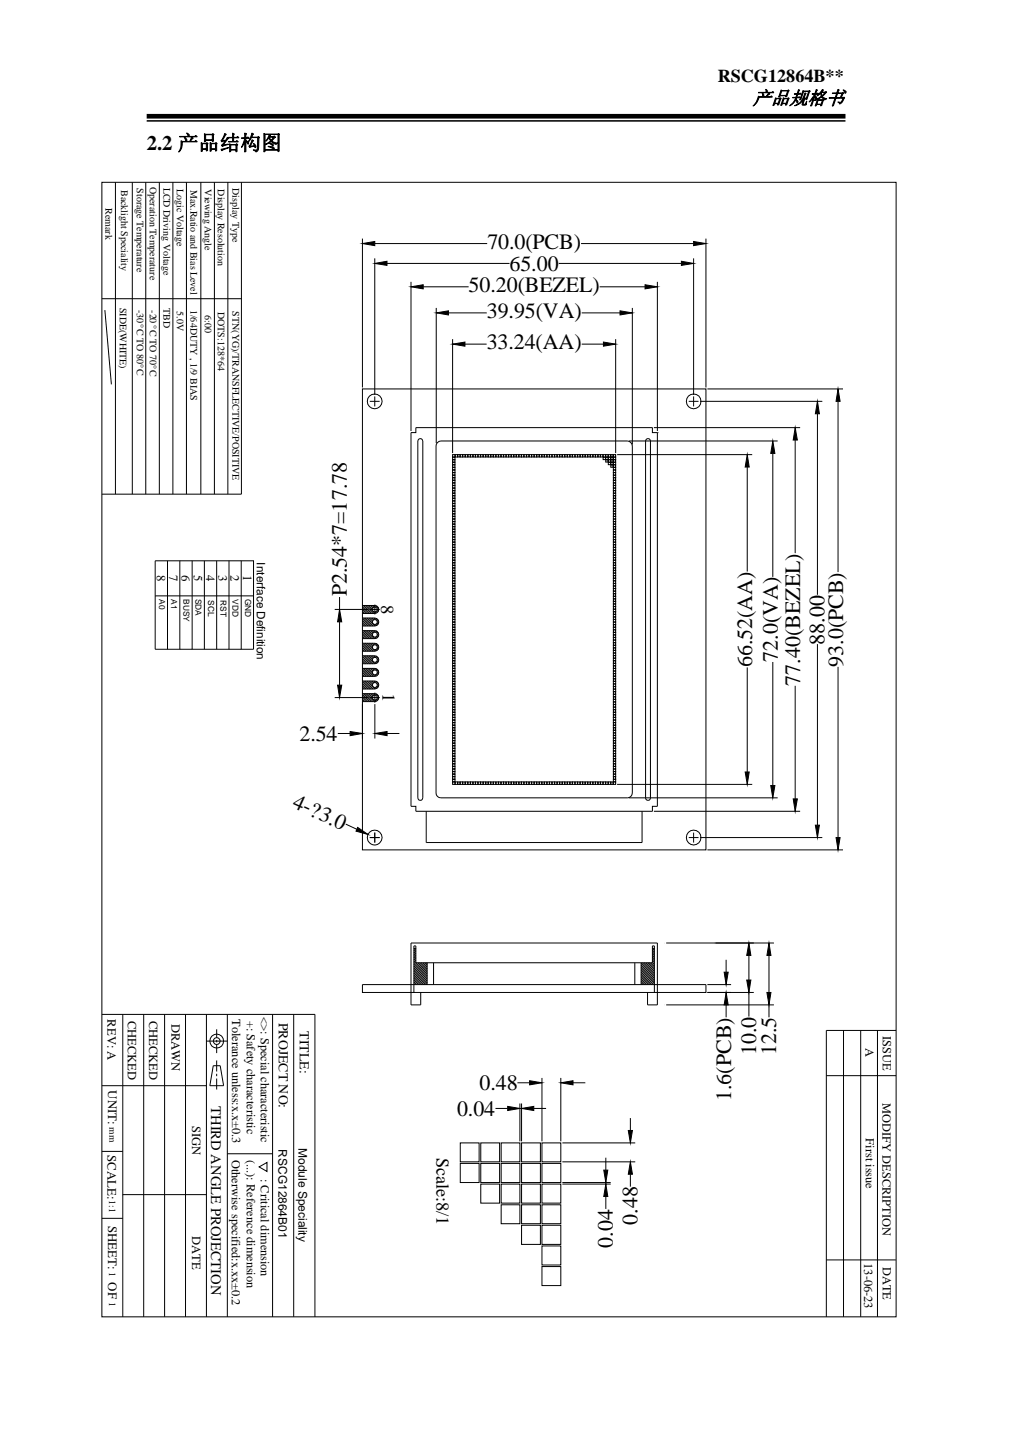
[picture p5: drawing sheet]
<svg xmlns="http://www.w3.org/2000/svg" width="210mm" height="297mm" viewBox="0 0 210 297" stroke-linecap="round" stroke-linejoin="round" font-family="sans-serif">
<path d="M30 23.3h142.9v1h-142.9zM30 24.6h142.9v.3h-142.9z" fill="#000"/>
<g fill="none" stroke="#000" stroke-width=".2">
<path d="M20.8 37.3h162.4v232.1h-162.4zM23.6 37.3v63.8M27.1 37.3v63.8M29.8 37.3v63.8M32.6 37.3v63.8M35.3 37.3v63.8M38.1 37.3v63.8M41.1 37.3v63.8M43.8 37.3v63.8M46.6 37.3v63.8M49.4 37.3v63.8h-28.6M74.1 49.8l2.5-.4v.8z"/>
<path d="M74.1 48.8v30.5M74.1 49.8h.1M76.6 52.9v27.9M76.6 49.8h23M76.6 53.9h.1M76.6 53.9l2.5-.5v.9zM79.1 53.9h25.1M84 57.7v30.5M84 58.7h.1M84 58.7l2.5-.4v.8zM86.5 58.7h9.3M114.2 53.9h25.1"/>
<path d="M118.8 49.8h23M122.6 58.7h9.3M131.9 58.3l2.5 .4-2.5 .4zM134.4 57.7v30.5M139.3 53.4l2.5 .5-2.5 .4zM141.8 49.4l2.5 .4-2.5 .4zM141.8 52.9v27.9M144.3 48.8v30.5M20.8 61.1h28.6M21.4 63.4l1.4 15.2M74.1 79.6h.1M74.1 79.6h70.2v94.3h-70.2z"/>
<path d="M89.2 63v27.6M89.2 64l2.5-.4v.8zM91.7 64h7.8M92.5 70.4l2.6-.4v.8zM92.5 69.4v23.3M92.5 70.4h.1M95.1 70.4h4.4M118.9 70.4h4.5M118.9 64h7.9M123.4 70l2.5 .4-2.5 .4zM125.9 69.4v23.3M126.8 63.6l2.5 .4-2.5 .4z"/>
<path d="M129.3 63v27.9M129.3 64h.1M144.3 79.6h.1M144.6 79.6h27.8M171.3 79.6l.5 2.5h-.9zM75.6 82.1h2M76.6 81.1v2M76.6 81.1h.1M84 88.5h.1M84 88.5h1v-1h48.4v1h1M85.7 89.8a.51 .51 0 0 1 .7 .4v73a.51 .51 0 0 1-.5 .5 .51 .51 0 0 1-.5-.5v-73zM89.2 90.9h.1"/>
<path d="M89.5 90.5l.6-.3h38.2a1.09 1.09 0 0 1 1 1v71a1.01 1.01 0 0 1-1 1h-38.2a.98 .98 0 0 1-.9-1v-71zM92.5 93h.5v.5h-.5zM92.5 93.5h.5v.5h-.5zM92.5 94.1h.5v.4h-.5zM92.5 94.6h.5v.5h-.5zM92.5 95.1h.5v.5h-.5zM92.5 95.6h.5v.5h-.5zM92.5 96.2h.5v.5h-.5zM92.5 96.7h.5v.5h-.5zM92.5 97.2h.5v.5h-.5zM92.5 97.7h.5v.5h-.5zM92.5 98.3h.5v.5h-.5z"/>
<path d="M92.5 98.8h.5v.5h-.5zM92.5 99.3h.5v.5h-.5zM92.5 99.9h.5v.5h-.5zM92.5 93h.1M93.1 93h.5v.5h-.5zM93.6 93h.5v.5h-.5zM94.1 93h.5v.5h-.5zM94.6 93h.5v.5h-.5zM95.1 93h.5v.5h-.5zM95.7 93h.5v.5h-.5zM96.2 93h.5v.5h-.5zM96.7 93h.5v.5h-.5z"/>
<path d="M97.2 93h.5v.5h-.5zM97.7 93h.5v.5h-.5zM98.3 93h.5v.5h-.5zM98.8 93h.5v.5h-.5zM99.3 93h.5v.5h-.5zM99.8 93h.5v.5h-.5zM100.4 93h.4v.5h-.4zM100.9 93h.5v.5h-.5zM101.4 93h.5v.5h-.5zM101.9 93h.5v.5h-.5zM102.5 93h.4v.5h-.4zM103 93h.5v.5h-.5z"/>
<path d="M103.5 93h.5v.5h-.5zM104 93h.5v.5h-.5zM104.5 93h.5v.5h-.5zM105.1 93h.4v.5h-.4zM105.6 93h.5v.5h-.5zM106.1 93h.5v.5h-.5zM106.6 93h.5v.5h-.5zM107.1 93h.5v.5h-.5zM107.7 93h.4v.5h-.4zM108.2 93h.5v.5h-.5zM108.7 93h.5v.5h-.5zM109.2 93h.5v.5h-.5z"/>
<path d="M109.7 93h.5v.5h-.5zM110.3 93h.5v.5h-.5zM110.8 93h.5v.5h-.5zM111.3 93h.5v.5h-.5zM111.8 93h.5v.5h-.5zM112.4 93h.4v.5h-.4zM112.9 93h.5v.5h-.5zM113.4 93h.5v.5h-.5zM113.9 93h.5v.5h-.5zM114.4 93h.5v.5h-.5zM115 93h.5v.5h-.5zM115.5 93h.5v.5h-.5z"/>
<path d="M116 93h.5v.5h-.5zM116.5 93h.5v.5h-.5zM117.1 93h.4v.5h-.4zM117.6 93h.5v.5h-.5zM118.1 93h.5v.5h-.5zM118.6 93h.5v.5h-.5zM119.1 93h.5v.5h-.5zM119.7 93h.4v.5h-.4zM120.2 93h.5v.5h-.5zM120.7 93h.5v.5h-.5zM121.2 93h.5v.5h-.5zM121.8 93h.4v.5h-.4z"/>
<path d="M122.3 93h.4v.5h-.4zM122.8 93h.5v.5h-.5zM123.3 93h.5v.5h-.5zM123.3 93.5h.5v.5h-.5zM123.8 93h.5v.5h-.5zM123.8 94.1h.5v.4h-.5zM123.8 93.5h.5v.5h-.5zM124.4 93h.5v.5h-.5zM124.4 94.6h.5v.5h-.5zM124.4 94.1h.5v.4h-.5zM124.4 93.5h.5v.5h-.5zM124.9 93h.4v.5h-.4z"/>
<path d="M124.9 95.1h.4v.5h-.4zM124.9 94.6h.4v.5h-.4zM124.9 94.1h.4v.4h-.4zM124.9 93.5h.4v.5h-.4zM125.4 93h.5v.5h-.5zM125.4 93.5h.5v.5h-.5zM125.4 94.1h.5v.4h-.5zM125.4 94.6h.5v.5h-.5zM125.4 95.1h.5v.5h-.5zM125.4 95.6h.5v.5h-.5zM125.4 96.2h.5v.5h-.5zM125.4 96.7h.5v.5h-.5z"/>
<path d="M125.4 97.2h.5v.5h-.5zM125.4 97.7h.5v.5h-.5zM125.4 98.3h.5v.5h-.5zM125.4 98.8h.5v.5h-.5zM125.4 99.3h.5v.5h-.5zM125.4 99.9h.5v.5h-.5zM125.9 93h.1M126.2 93h27.6M128.6 90.2h30.4M129.3 91.2h.1M132.1 90a.5 .5 0 0 1 .5-.3 .5 .5 0 0 1 .4 .5v73a.5 .5 0 0 1-.5 .5 .5 .5 0 0 1-.5-.5zM133.7 87.5h29.9"/>
<path d="M134.4 88.5v76.5h-1v1h-48.4v-1h-1v-76.5M134.4 88.5h.1M140.8 82.1h2M141.8 81.1v2M143.1 82.1h25M152.8 95.5v21.4M152.8 93l.4 2.5h-.8zM158 92.8v25.2M158 90.2l.4 2.6h-.8zM162.6 90v23.2M162.6 87.5l.4 2.5h-.8zM167.1 82.1l.4 2.5h-.8z"/>
<path d="M167.1 84.6v37.1M171.3 82.1v34.9M31.7 114.7h20.1v18.1h-20.1zM34.2 114.7v18.1M36.8 114.7v18.1M39.3 114.7v18.1M41.8 114.7v18.1M44.3 114.7v18.1M46.8 114.7v18.1M49.3 114.7v18.1M92.5 100.4h.5v.5h-.5zM92.5 100.9h.5v.5h-.5z"/>
<path d="M92.5 101.4h.5v.5h-.5zM92.5 102h.5v.4h-.5zM92.5 102.5h.5v.5h-.5zM92.5 103h.5v.5h-.5zM92.5 103.5h.5v.5h-.5zM92.5 104.1h.5v.5h-.5zM92.5 104.6h.5v.5h-.5zM92.5 105.1h.5v.5h-.5zM92.5 105.7h.5v.5h-.5zM92.5 106.2h.5v.5h-.5zM92.5 106.7h.5v.5h-.5zM92.5 107.3h.5v.4h-.5z"/>
<path d="M92.5 107.8h.5v.4h-.5zM92.5 108.3h.5v.5h-.5zM92.5 108.8h.5v.5h-.5zM92.5 109.3h.5v.5h-.5zM92.5 109.9h.5v.5h-.5zM92.5 110.4h.5v.5h-.5zM92.5 110.9h.5v.5h-.5zM92.5 111.4h.5v.6h-.5zM92.5 112h.5v.5h-.5zM92.5 112.5h.5v.5h-.5zM92.5 113.1h.5v.4h-.5zM92.5 113.6h.5v.4h-.5z"/>
<path d="M92.5 114.1h.5v.5h-.5zM92.5 114.6h.5v.5h-.5zM92.5 115.1h.5v.5h-.5zM92.5 115.7h.5v.5h-.5zM92.5 116.2h.5v.5h-.5zM92.5 116.7h.5v.5h-.5zM92.5 117.2h.5v.6h-.5zM92.5 117.8h.5v.5h-.5zM92.5 118.3h.5v.5h-.5zM92.5 118.8h.5v.5h-.5zM92.5 119.4h.5v.4h-.5zM92.5 119.9h.5v.5h-.5z"/>
<path d="M125.4 100.4h.5v.5h-.5zM125.4 100.9h.5v.5h-.5zM125.4 101.4h.5v.5h-.5zM125.4 102h.5v.4h-.5zM125.4 102.5h.5v.5h-.5zM125.4 103h.5v.5h-.5zM125.4 103.5h.5v.5h-.5zM125.4 104.1h.5v.5h-.5zM125.4 104.6h.5v.5h-.5zM125.4 105.1h.5v.5h-.5zM125.4 105.7h.5v.5h-.5zM125.4 106.2h.5v.5h-.5z"/>
<path d="M125.4 106.7h.5v.5h-.5zM125.4 107.3h.5v.4h-.5zM125.4 107.8h.5v.4h-.5zM125.4 108.3h.5v.5h-.5zM125.4 108.8h.5v.5h-.5zM125.4 109.3h.5v.5h-.5zM125.4 109.9h.5v.5h-.5zM125.4 110.4h.5v.5h-.5zM125.4 110.9h.5v.5h-.5zM125.4 111.4h.5v.6h-.5zM125.4 112h.5v.5h-.5zM125.4 112.5h.5v.5h-.5z"/>
<path d="M125.4 113.1h.5v.4h-.5zM125.4 113.6h.5v.4h-.5zM125.4 114.1h.5v.5h-.5zM125.4 114.6h.5v.5h-.5zM125.4 115.1h.5v.5h-.5zM125.4 115.7h.5v.5h-.5zM125.4 116.2h.5v.5h-.5zM125.4 116.7h.5v.5h-.5zM125.4 117.2h.5v.6h-.5zM125.4 117.8h.5v.5h-.5zM125.4 118.3h.5v.5h-.5zM125.4 118.8h.5v.5h-.5z"/>
<path d="M125.4 119.4h.5v.4h-.5zM125.4 119.9h.5v.5h-.5zM31.7 121.9h20.1M68.4 124.7h6.9M69.4 122.1v2.6M69.4 127.2v13M69.4 124.7l.5 2.5h-.9zM74.1 123.9h2.5a.81 .81 0 0 1 .8 .8 .81 .81 0 0 1-.8 .8M74.1 126.4h2.5a.81 .81 0 0 1 .8 .8 .81 .81 0 0 1-.8 .9M74.1 129h2.5a.81 .81 0 0 1 .8 .8 .81 .81 0 0 1-.8 .8M74.1 131.6h2.5a.81 .81 0 0 1 .8 .8 .81 .81 0 0 1-.8 .8M74.1 134.2h2.5a.81 .81 0 0 1 .8 .8 .81 .81 0 0 1-.8 .8"/>
<path d="M74.1 136.7h2.5a.81 .81 0 0 1 .8 .9 .81 .81 0 0 1-.8 .8M74.1 139.3h2.5a.81 .81 0 0 1 .8 .8 .81 .81 0 0 1-.8 .8M74.1 125.5h2.5M74.1 128.1h2.5M74.1 130.6h2.5M74.1 133.2h2.5M74.1 135.8h2.5M74.1 138.4h2.5M74.1 124l1.5 1.5M74.1 124.4l1.1 1.1M74.1 124.8l.8 .7M74.1 125.1l.4 .4"/>
<path d="M74.1 125.5h.1M74.1 126.6l1.5 1.5M74.1 127l1.1 1.1M74.1 127.3l.8 .8M74.1 127.7l.4 .4M74.1 128l.1 .1M74.1 129.2l1.5 1.4M74.1 129.5l1.1 1.1M74.1 129.9l.8 .7M74.1 130.3l.4 .3M74.1 130.6h.1M74.1 131.8l1.5 1.4"/>
<path d="M74.1 132.1l1.1 1.1M74.1 132.5l.8 .7M74.1 132.8l.4 .4M74.1 133.2h.1M74.1 134.3l1.5 1.5M74.1 134.7l1.1 1.1M74.1 135.1l.8 .7M74.1 135.4l.4 .4M74.1 136.9l1.5 1.5M74.1 137.3l1.1 1.1M74.1 137.6l.8 .8M74.1 138l.4 .4"/>
<path d="M74.1 138.3l.1 .1M74.1 139.5l1.5 1.4M74.1 139.8l1.1 1.1M74.3 123.9l1.6 1.6M74.3 126.4l1.6 1.7M74.3 129l1.6 1.6M74.3 131.6l1.6 1.6M74.3 134.2l1.6 1.6M74.3 136.7l1.6 1.7M74.3 139.3l1.6 1.6M74.7 123.9l1.6 1.6M74.7 126.4l1.6 1.7"/>
<path d="M74.7 129l1.6 1.6M74.7 131.6l1.6 1.6M74.7 134.2l1.6 1.6M74.7 136.7l1.6 1.7M74.7 139.3l1.6 1.6M75 123.9l1.6 1.6M75 126.4l1.6 1.7M75 129l1.6 1.6M75 131.6l1.6 1.6M75 134.2l1.6 1.6M75 136.7l1.6 1.7M75 139.3l1.6 1.6"/>
<path d="M75.4 123.9l.7 .7M75.4 126.4l.7 .8M75.4 129l.7 .8M75.4 131.6l.7 .8M75.4 134.2l.7 .7M75.4 136.7l.7 .8M75.4 139.3l.7 .8M75.6 124.7h.1M75.6 124.7h2M75.8 123.9l.4 .5M75.8 126.4l.4 .5M75.8 129l.4 .5"/>
<path d="M75.8 131.6l.4 .5M75.8 134.2l.4 .5M75.8 136.7l.4 .5M75.8 139.3l.4 .5M76.1 123.9l.4 .3M76.1 126.4l.4 .4M76.1 129l.4 .4M76.1 131.6l.4 .4M76.1 134.2l.4 .3M76.1 136.7l.4 .4M76.1 139.3l.4 .4M76.4 124.2h.3l.4 .2v.5l-.4 .3a.51 .51 0 0 1-.5-.4 .51 .51 0 0 1 .2-.6z"/>
<path d="M76.5 123.9l.3 .3M76.5 126.4l.3 .4M76.5 129l.3 .3M76.5 131.6l.3 .3M76.5 134.2l.3 .3M76.5 136.7l.3 .4M76.5 139.3l.3 .3M76.6 123.7v2M76.7 125.2l.2 .2M76.7 127.8l.2 .2M76.7 130.3l.2 .3M76.7 132.9l.2 .3"/>
<path d="M76.7 135.5l.2 .2M76.7 138.1l.2 .2M76.8 123.9l.6 .6M76.8 126.5l.6 .6M76.8 129l.6 .6M76.8 131.6l.6 .6M76.8 134.2l.6 .6M76.8 136.8l.6 .6M76.8 139.3l.6 .6M77 125.1l.2 .2M77 127.7l.2 .2M77 130.2l.2 .3"/>
<path d="M77 132.8l.2 .2M77 135.4l.2 .2M77 137.9l.2 .3M77.1 124.9l.2 .2M77.1 127.5l.2 .2M77.1 130l.2 .3M77.1 132.6l.2 .2M77.1 135.2l.2 .2M77.1 137.8l.2 .2M77.1 124.6l.3 .3M77.1 127.1l.3 .3M77.1 129.7l.3 .3"/>
<path d="M77.1 132.3l.3 .3M77.1 134.9l.3 .2M77.1 137.4l.3 .3M77.1 140l.3 .3M92.5 120.4h.5v.5h-.5zM92.5 120.9h.5v.5h-.5zM92.5 121.5h.5v.5h-.5zM92.5 122h.5v.5h-.5zM92.5 122.5h.5v.5h-.5zM92.5 123.1h.5v.4h-.5zM92.5 123.6h.5v.5h-.5zM92.5 124.1h.5v.5h-.5z"/>
<path d="M92.5 124.6h.5v.5h-.5zM92.5 125.2h.5v.5h-.5zM92.5 125.7h.5v.5h-.5zM92.5 126.2h.5v.5h-.5zM92.5 126.7h.5v.5h-.5zM92.5 127.3h.5v.5h-.5zM92.5 127.8h.5v.5h-.5zM92.5 128.3h.5v.5h-.5zM92.5 128.9h.5v.4h-.5zM92.5 129.4h.5v.5h-.5zM92.5 129.9h.5v.5h-.5zM92.5 130.4h.5v.5h-.5z"/>
<path d="M92.5 131h.5v.5h-.5zM92.5 131.5h.5v.5h-.5zM92.5 132h.5v.5h-.5zM92.5 132.5h.5v.5h-.5zM92.5 133.1h.5v.5h-.5zM92.5 133.6h.5v.5h-.5zM92.5 134.1h.5v.5h-.5zM92.5 134.7h.5v.4h-.5zM92.5 135.2h.5v.5h-.5zM92.5 135.7h.5v.5h-.5zM92.5 136.2h.5v.5h-.5zM92.5 136.8h.5v.4h-.5z"/>
<path d="M92.5 137.3h.5v.5h-.5zM92.5 137.8h.5v.5h-.5zM92.5 138.3h.5v.6h-.5zM92.5 138.9h.5v.5h-.5zM92.5 139.4h.5v.5h-.5zM92.5 139.9h.5v.5h-.5zM125.4 120.4h.5v.5h-.5zM125.4 120.9h.5v.5h-.5zM125.4 121.5h.5v.5h-.5zM125.4 122h.5v.5h-.5zM125.4 122.5h.5v.5h-.5zM125.4 123.1h.5v.4h-.5z"/>
<path d="M125.4 123.6h.5v.5h-.5zM125.4 124.1h.5v.5h-.5zM125.4 124.6h.5v.5h-.5zM125.4 125.2h.5v.5h-.5zM125.4 125.7h.5v.5h-.5zM125.4 126.2h.5v.5h-.5zM125.4 126.7h.5v.5h-.5zM125.4 127.3h.5v.5h-.5zM125.4 127.8h.5v.5h-.5zM125.4 128.3h.5v.5h-.5zM125.4 128.9h.5v.4h-.5zM125.4 129.4h.5v.5h-.5z"/>
<path d="M125.4 129.9h.5v.5h-.5zM125.4 130.4h.5v.5h-.5zM125.4 131h.5v.5h-.5zM125.4 131.5h.5v.5h-.5zM125.4 132h.5v.5h-.5zM125.4 132.5h.5v.5h-.5zM125.4 133.1h.5v.5h-.5zM125.4 133.6h.5v.5h-.5zM125.4 134.1h.5v.5h-.5zM125.4 134.7h.5v.4h-.5zM125.4 135.2h.5v.5h-.5zM125.4 135.7h.5v.5h-.5z"/>
<path d="M125.4 136.2h.5v.5h-.5zM125.4 136.8h.5v.4h-.5zM125.4 137.3h.5v.5h-.5zM125.4 137.8h.5v.5h-.5zM125.4 138.3h.5v.6h-.5zM125.4 138.9h.5v.5h-.5zM125.4 139.4h.5v.5h-.5zM125.4 139.9h.5v.5h-.5zM152.8 136.5v21.4M158 135.4v25.3M167.1 131.8v37M171.3 136.4v34.9"/>
<path d="M68.4 142.7h6.9M69 140.2h.9l-.5 2.5zM69.1 150.1h2.5M71.6 149.6l2.5 .5-2.5 .4zM74.1 141.9h2.5a.81 .81 0 0 1 .8 .8 .81 .81 0 0 1-.8 .8M74.1 140.9h2.5M74.1 143.5h2.5M74.1 144v7.1M74.1 150.1h.1M74.1 143.7h.1M74.1 140.2l.8 .7M74.1 140.6l.4 .3"/>
<path d="M74.1 140.9h.1M74.1 142.1l1.5 1.4M74.1 142.4l1.1 1.1M74.1 142.8l.8 .7M74.1 143.2l.4 .3M74.1 143.5h.1M74.3 141.9l1.6 1.6M74.7 141.9l1.6 1.6M75 141.9l1.6 1.6M75.4 141.9l.7 .8M75.6 142.7h.1M75.6 142.7h2"/>
<path d="M75.8 141.9l.4 .5M76.1 141.9l.4 .4M76.5 141.9l.3 .3M76.6 141.7l.1 2M76.6 144v7.1M76.6 150.1l2.5-.5v.9zM76.7 140.7l.2 .2M76.7 143.2l.2 .3M76.8 141.9l.6 .6M77 140.5l.2 .3M77 143.1l.2 .2M77.1 140.3l.2 .3"/>
<path d="M77.1 142.9l.2 .3M77.1 142.6l.3 .3M79.1 150.1h2.6M92.5 140.5h.5v.4h-.5zM92.5 141h.5v.5h-.5zM92.5 141.5h.5v.5h-.5zM92.5 142h.5v.5h-.5zM92.5 142.6h.5v.4h-.5zM92.5 143.1h.5v.5h-.5zM92.5 143.6h.5v.5h-.5zM92.5 144.1h.5v.5h-.5zM92.5 144.7h.5v.5h-.5z"/>
<path d="M92.5 145.2h.5v.5h-.5zM92.5 145.7h.5v.5h-.5zM92.5 146.2h.5v.5h-.5zM92.5 146.8h.5v.5h-.5zM92.5 147.3h.5v.5h-.5zM92.5 147.8h.5v.5h-.5zM92.5 148.4h.5v.4h-.5zM92.5 148.9h.5v.5h-.5zM92.5 149.4h.5v.5h-.5zM92.5 149.9h.5v.5h-.5zM92.5 150.5h.5v.5h-.5zM92.5 151h.5v.5h-.5z"/>
<path d="M92.5 151.5h.5v.5h-.5zM92.5 152.1h.5v.4h-.5zM92.5 152.6h.5v.5h-.5zM92.5 153.1h.5v.5h-.5zM92.5 153.6h.5v.5h-.5zM92.5 154.2h.5v.5h-.5zM92.5 154.7h.5v.5h-.5zM92.5 155.2h.5v.5h-.5zM92.5 155.7h.5v.5h-.5zM92.5 156.3h.5v.5h-.5zM92.5 156.8h.5v.5h-.5zM92.5 157.3h.5v.5h-.5z"/>
<path d="M92.5 157.9h.5v.4h-.5zM92.5 158.4h.5v.5h-.5zM92.5 158.9h.5v.5h-.5zM92.5 159.4h.5v.5h-.5zM92.5 160h.5v.5h-.5zM93.1 160h.5v.5h-.5zM93.6 160h.5v.5h-.5zM94.1 160h.5v.5h-.5zM94.6 160h.5v.5h-.5zM95.1 160h.5v.5h-.5zM95.7 160h.5v.5h-.5zM96.2 160h.5v.5h-.5z"/>
<path d="M96.7 160h.5v.5h-.5zM97.2 160h.5v.5h-.5zM97.7 160h.5v.5h-.5zM98.3 160h.5v.5h-.5zM98.8 160h.5v.5h-.5zM99.3 160h.5v.5h-.5zM99.8 160h.5v.5h-.5zM100.4 160h.4v.5h-.4zM100.9 160h.5v.5h-.5zM101.4 160h.5v.5h-.5zM101.9 160h.5v.5h-.5zM102.5 160h.4v.5h-.4z"/>
<path d="M103 160h.5v.5h-.5zM103.5 160h.5v.5h-.5zM104 160h.5v.5h-.5zM104.5 160h.5v.5h-.5zM105.1 160h.4v.5h-.4zM105.6 160h.5v.5h-.5zM106.1 160h.5v.5h-.5zM106.6 160h.5v.5h-.5zM107.1 160h.5v.5h-.5zM107.7 160h.4v.5h-.4zM108.2 160h.5v.5h-.5zM108.7 160h.5v.5h-.5z"/>
<path d="M109.2 160h.5v.5h-.5zM109.7 160h.5v.5h-.5zM110.3 160h.5v.5h-.5zM110.8 160h.5v.5h-.5zM111.3 160h.5v.5h-.5zM111.8 160h.5v.5h-.5zM112.4 160h.4v.5h-.4zM112.9 160h.5v.5h-.5zM113.4 160h.5v.5h-.5zM113.9 160h.5v.5h-.5zM114.4 160h.5v.5h-.5zM115 160h.5v.5h-.5z"/>
<path d="M115.5 160h.5v.5h-.5zM116 160h.5v.5h-.5zM116.5 160h.5v.5h-.5zM117.1 160h.4v.5h-.4zM117.6 160h.5v.5h-.5zM118.1 160h.5v.5h-.5zM118.6 160h.5v.5h-.5zM119.1 160h.5v.5h-.5zM119.7 160h.4v.5h-.4zM120.2 160h.5v.5h-.5zM120.7 160h.5v.5h-.5zM121.2 160h.5v.5h-.5z"/>
<path d="M121.8 160h.4v.5h-.4zM122.3 160h.4v.5h-.4zM122.8 160h.5v.5h-.5zM123.3 160h.5v.5h-.5zM123.8 160h.5v.5h-.5zM124.4 160h.5v.5h-.5zM124.9 160h.4v.5h-.4zM125.4 140.5h.5v.4h-.5zM125.4 141h.5v.5h-.5zM125.4 141.5h.5v.5h-.5zM125.4 142h.5v.5h-.5zM125.4 142.6h.5v.4h-.5z"/>
<path d="M125.4 143.1h.5v.5h-.5zM125.4 143.6h.5v.5h-.5zM125.4 144.1h.5v.5h-.5zM125.4 144.7h.5v.5h-.5zM125.4 145.2h.5v.5h-.5zM125.4 145.7h.5v.5h-.5zM125.4 146.2h.5v.5h-.5zM125.4 146.8h.5v.5h-.5zM125.4 147.3h.5v.5h-.5zM125.4 147.8h.5v.5h-.5zM125.4 148.4h.5v.4h-.5zM125.4 148.9h.5v.5h-.5z"/>
<path d="M125.4 149.4h.5v.5h-.5zM125.4 149.9h.5v.5h-.5zM125.4 150.5h.5v.5h-.5zM125.4 151h.5v.5h-.5zM125.4 151.5h.5v.5h-.5zM125.4 152.1h.5v.4h-.5zM125.4 152.6h.5v.5h-.5zM125.4 153.1h.5v.5h-.5zM125.4 153.6h.5v.5h-.5zM125.4 154.2h.5v.5h-.5zM125.4 154.7h.5v.5h-.5zM125.4 155.2h.5v.5h-.5z"/>
<path d="M125.4 155.7h.5v.5h-.5zM125.4 156.3h.5v.5h-.5zM125.4 156.8h.5v.5h-.5zM125.4 157.3h.5v.5h-.5zM125.4 157.9h.5v.4h-.5zM125.4 158.4h.5v.5h-.5zM125.4 158.9h.5v.5h-.5zM125.4 159.4h.5v.5h-.5zM125.4 160h.5v.5h-.5zM152.4 157.9h.8l-.4 2.6zM162.6 140.3v23.1M70.7 168.6l2.3 1.1"/>
<path d="M73.1 169.3l2.1 1.4-2.4-.7zM75.2 170.7h.1M75.6 171.3h2M76.6 170.3v2.1M78 172h.1M87.1 166v6.4h44.2v-6.4M125.9 160.5h.1M126.2 160.5h27.6M128.6 163.2h30.4M133.7 166h29.9M140.8 171.3h2M141.8 170.3v2.1"/>
<path d="M143.1 171.3h25M144.3 173.9h.1M144.6 173.9h27.8M157.6 160.7h.8l-.4 2.5zM162.2 163.4h.8l-.4 2.6zM166.7 168.8h.8l-.4 2.5zM170.9 171.3h.9l-.5 2.6zM84.6 194.4l.4 .4M84.6 194.7l.4 .5M84.6 195.1l.4 .4M84.6 195.5l.4 .4M84.6 195.8l.4 .4"/>
<path d="M84.6 196.2l.4 .4M84.6 196.5l.4 .4M84.6 196.9l2.7 2.7M84.6 197.3l2.7 2.7M84.6 197.6l2.7 2.7M84.6 198l2.7 2.7M84.6 198.3l2.7 2.8M84.6 199.1l2.4 2.3M84.6 199.4l2 2M84.6 199.8l1.7 1.6M85 194.1l-.4-.1 .4 .4M85 197h48.4v-3.5h.4v9.5"/>
<path d="M85 197v-3.5h-.4v9.5M85 197l2.3 2.3M85.4 197l1.9 1.9M85.7 197l1.6 1.6M86.1 197l1.2 1.2M86.5 197l.8 .8M86.8 197l.5 .5M87.2 197l.1 .1M87.3 197v4.4l-2.7-2.7M88.6 197v4.4M129.8 197v4.4M131.1 197v4.4"/>
<path d="M131.1 197.1l2.7 2.7M131.1 197.4l2.7 2.8M131.1 197.8l2.7 2.7M131.1 198.1l2.7 2.8M131.1 198.5l2.7 2.7M131.1 198.9l2.5 2.5M131.1 199.2l2.2 2.2M131.1 199.6l1.8 1.8M131.1 199.9l1.5 1.5M131.3 197l2.5 2.4M131.7 197l2.1 2.1M132.1 197l1.7 1.7"/>
<path d="M132.4 197l1.4 1.4M132.8 197l1 1M133.1 197l.7 .6M133.4 194.4l.4 .4M133.4 194.7l.4 .4M133.4 195.1l.4 .4M133.4 195.5l.4 .4M133.4 195.8l.4 .4M133.4 196.2l.4 .4M133.4 196.5l.4 .4M133.4 196.9l.4 .4M133.8 194h-.4l.4 .4"/>
<path d="M135.9 192.9h.1M136.2 192.9h22M148.1 198.9h.8l-.4 2.5zM148.5 196.3v2.6M153.1 192.9l.4 2.6h-.8zM153.1 195.5v5M157.2 195.5v7.5M157.2 192.9l.4 2.6h-.8zM20.8 207.5h43.6v61.9M25.1 207.5v61.9M29.4 207.5v61.9M33.7 207.5v61.9"/>
<path d="M37.9 207.5v61.9M42.2 213h4.3M42.2 207.5v61.9M43.6 218h1.4l.7 4.1h-2.8zM44.3 210.6v1.7M44.3 212.7v.5M44.3 213.7v1.7M44.3 216.9v2.3M44.3 219.7v.5M46.5 207.5v61.9M55.7 207.5v61.9M60 207.5v61.9"/>
<path d="M74.1 201.4h70.2v1.6h-70.2zM84.6 200.1l1.3 1.3M84.6 200.5l1 .9M84.6 200.9l.6 .5M84.6 201.2l.3 .2M86 203v2.6h-2v-12.7h50.4v12.7h-2v-2.6M131.1 200.3l1.1 1.1M131.1 200.6l.7 .8M131.1 201l.4 .4M131.1 201.4h.1M135.9 205.6h.1M136.2 205.6h22"/>
<path d="M144.3 203h.1M144.6 201.4h4.9M144.6 203h9.5M148.5 205.6v2.5M148.5 203l.4 2.6h-.8zM152.7 200.5h.8l-.4 2.5zM153.1 203v5M156.8 203h.8l-.4 2.6zM157.2 205.6v2.5M172.5 210.8v58.6M176 210.8v58.6M179.4 210.8v58.6"/>
<path d="M183.2 210.8h-14.2v58.6M20.8 222.1h21.4M20.8 235.5h4.3M44.3 220.6v2.3M46.5 236h9.2M53 238.7l1.6-.9v1.8zM94.1 238h3.9v3.9h-3.9zM94.1 233.8h3.9v3.9h-3.9zM98.3 238h3.9v3.9h-3.9zM98.3 233.8h3.9v3.9h-3.9zM101.3 226.8h2.5M102.5 238h3.8v3.9h-3.8z"/>
<path d="M102.5 233.8h3.8v3.9h-3.8zM103.8 226.3l2.5 .5-2.5 .4zM105.8 221.5h2.5M106.3 233.8h.1M106.3 225.7v7.8M106.3 226.8h.1M106.6 226.8l2.5-.5v.9zM106.6 238h3.9v3.9h-3.9zM106.6 233.8h3.9v3.9h-3.9zM106.6 233.8h.1M106.6 225.7v7.8M108.3 221.1l2.5 .4-2.5 .4z"/>
<path d="M109.1 226.8h2.6M110.8 238h3.9v3.9h-3.9zM110.8 233.8h3.9v3.9h-3.9zM110.8 233.8h.1M110.8 220.5v13M110.8 221.5h.1M114.7 233.8h.1M114.7 237.7h.1M114.7 220.5v13M114.7 221.5l2.5-.4v.8zM115 233.8h14.9M115 237.7h14.9"/>
<path d="M117.2 221.5h2.5M123.4 239.4h.9l-.4 2.5zM123.9 236.8v2.6M128.5 231.3h.8l-.4 2.5zM128.9 228.7v2.6M128.9 237.7l.4 2.5h-.8zM169 220h14.2M20.8 249.2h4.3M25.1 244.4h17.1M98.3 242.2h3.9v3.9h-3.9zM102.5 242.2h3.8v3.9h-3.8zM102.5 246.5h3.8v3.8h-3.8z"/>
<path d="M106.6 242.2h3.9v3.9h-3.9zM106.6 246.5h3.9v3.8h-3.9zM106.6 250.7h3.9v3.9h-3.9zM110.8 259.1h3.9v3.9h-3.9zM110.8 254.9h3.9v3.9h-3.9zM110.8 250.7h3.9v3.9h-3.9zM110.8 246.5h3.9v3.8h-3.9zM110.8 242.2h3.9v3.9h-3.9zM114.7 241.9h.1M114.7 242.2h.1M115 241.9h9.9M115 242.2h9.9"/>
<path d="M123.9 242.2h.1M123.9 244.8v2.5M123.9 242.2l.4 2.6h-.9zM128.9 240.2v2.6M169 257.7h14.2"/>
<circle cx="76.6" cy="82.1" r="1.52"/>
<circle cx="141.8" cy="82.1" r="1.51"/>
<circle cx="76.6" cy="135" r=".5"/>
<circle cx="76.6" cy="127.2" r=".5"/>
<circle cx="76.6" cy="132.4" r=".5"/>
<circle cx="76.6" cy="137.6" r=".5"/>
<circle cx="76.6" cy="129.8" r=".5"/>
<circle cx="76.6" cy="140.1" r=".5"/>
<circle cx="76.6" cy="142.7" r=".5"/>
<circle cx="76.6" cy="171.3" r="1.52"/>
<circle cx="141.8" cy="171.3" r="1.51"/>
<circle cx="44.3" cy="213" r="1.42"/>
<circle cx="44.3" cy="213" r=".71"/>
</g>
<g fill="#000">
<path d="M74.1 49.8l2.5-.4v.8zM76.6 53.9l2.5-.5v.9zM84 58.7l2.5-.4v.8zM131.9 58.3l2.5 .4-2.5 .4zM139.3 53.4l2.5 .5-2.5 .4zM141.8 49.4l2.5 .4-2.5 .4zM89.2 64l2.5-.4v.8zM92.5 70.4l2.6-.4v.8zM123.4 70l2.5 .4-2.5 .4zM126.8 63.6l2.5 .4-2.5 .4zM152.8 93l.4 2.5h-.8zM158 90.2l.4 2.6h-.8z"/>
<path d="M162.6 87.5l.4 2.5h-.8zM167.1 82.1l.4 2.5h-.8zM171.3 79.6l.5 2.5h-.9zM69.4 124.7l.5 2.5h-.9zM69 140.2h.9l-.5 2.5zM71.6 149.6l2.5 .5-2.5 .4zM76.6 150.1l2.5-.5v.9zM152.4 157.9h.8l-.4 2.6zM73.1 169.3l2.1 1.4-2.4-.7zM157.6 160.7h.8l-.4 2.5zM162.2 163.4h.8l-.4 2.6zM166.7 168.8h.8l-.4 2.5z"/>
<path d="M170.9 171.3h.9l-.5 2.6zM148.1 198.9h.8l-.4 2.5zM153.1 192.9l.4 2.6h-.8zM157.2 192.9l.4 2.6h-.8zM148.5 203l.4 2.6h-.8zM152.7 200.5h.8l-.4 2.5zM156.8 203h.8l-.4 2.6zM103.8 226.3l2.5 .5-2.5 .4zM108.3 221.1l2.5 .4-2.5 .4zM106.6 226.8l2.5-.5v.9zM114.7 221.5l2.5-.4v.8zM123.4 239.4h.9l-.4 2.5z"/>
<path d="M128.5 231.3h.8l-.4 2.5zM123.9 242.2l.4 2.6h-.9zM128.9 237.7l.4 2.5h-.8z"/>
</g>
<g font-size="4.5">
<text x="99.7" y="50.9">70.0(PCB)</text>
<text x="95.8" y="59.7">50.20(BEZEL)</text>
<text x="104.2" y="55.4">65.00</text>
<text x="99.5" y="65.1">39.95(VA)</text>
<text x="99.5" y="71.4">33.24(AA)</text>
<text x="70.9" y="122" transform="rotate(-90 70.9 122)">P2.54*7=17.78</text>
<text x="168.6" y="131.8" transform="rotate(-90 168.6 131.8)">88.00</text>
<text x="153.8" y="136.5" transform="rotate(-90 153.8 136.5)">66.52(AA)</text>
<text x="159" y="135.4" transform="rotate(-90 159 135.4)">72.0(VA)</text>
<text x="172.4" y="136.4" transform="rotate(-90 172.4 136.4)">93.0(PCB)</text>
<text x="163.6" y="140.3" transform="rotate(-90 163.6 140.3)">77.40(BEZEL)</text>
<text x="61.3" y="151.6">2.54</text>
<text x="59.6" y="165.1" transform="rotate(25 59.6 165.1)">4-?3.0</text>
<text x="154.6" y="215.9" transform="rotate(-90 154.6 215.9)">10.0</text>
<text x="158.7" y="215.9" transform="rotate(-90 158.7 215.9)">12.5</text>
<text x="98" y="223">0.48</text>
<text x="149.5" y="225.2" transform="rotate(-90 149.5 225.2)">1.6(PCB)</text>
<text x="93.5" y="228.3">0.04</text>
<text x="130.3" y="250.6" transform="rotate(-90 130.3 250.6)">0.48</text>
<text x="125.3" y="255.2" transform="rotate(-90 125.3 255.2)">0.04</text>
</g>
<text font-size="4.2" x="30" y="30.7">2.2 产品结构图</text>
<text font-size="3.9" x="153.9" y="21.3">产品规格书</text>
<g font-size="3.7">
<text x="146.8" y="16.8">RSCG12864B**</text>
<text x="77.9" y="123.9" transform="rotate(90 77.9 123.9)">8</text>
<text x="78.2" y="141.8" transform="rotate(90 78.2 141.8)">1</text>
<text x="89.2" y="236.8" transform="rotate(90 89.2 236.8)">Scale:8/1</text>
</g>
<text font-size="3" x="43.2" y="226.3" transform="rotate(90 43.2 226.3)">THIRD ANGLE PROJECTION</text>
<g font-size="2.8">
<text x="57" y="209.2" transform="rotate(90 57 209.2)">PROJECT NO:</text>
<text x="61.3" y="211" transform="rotate(90 61.3 211)">TITLE:</text>
</g>
<g font-size="2.6">
<text x="32.1" y="117.7" transform="rotate(90 32.1 117.7)">8</text>
<text x="34.6" y="117.7" transform="rotate(90 34.6 117.7)">7</text>
<text x="37.1" y="117.7" transform="rotate(90 37.1 117.7)">6</text>
<text x="39.6" y="117.7" transform="rotate(90 39.6 117.7)">5</text>
<text x="42.1" y="117.7" transform="rotate(90 42.1 117.7)">4</text>
<text x="44.6" y="117.7" transform="rotate(90 44.6 117.7)">3</text>
<text x="47.2" y="117.7" transform="rotate(90 47.2 117.7)">2</text>
<text x="49.7" y="117.6" transform="rotate(90 49.7 117.6)">1</text>
<text x="21.9" y="208.6" transform="rotate(90 21.9 208.6)">REV: A</text>
<text x="26.2" y="208.8" transform="rotate(90 26.2 208.8)">CHECKED</text>
<text x="30.5" y="208.8" transform="rotate(90 30.5 208.8)">CHECKED</text>
<text x="35.1" y="209.4" transform="rotate(90 35.1 209.4)">DRAWN</text>
<text x="22.1" y="223" transform="rotate(90 22.1 223)">UNIT:</text>
<text x="39.3" y="230.3" transform="rotate(90 39.3 230.3)">SIGN</text>
<text x="22" y="236.3" transform="rotate(90 22 236.3)">SCALE:</text>
<text x="22.1" y="250.7" transform="rotate(90 22.1 250.7)">SHEET:</text>
<text x="39.3" y="252.8" transform="rotate(90 39.3 252.8)">DATE</text>
<text x="22.1" y="262.3" transform="rotate(90 22.1 262.3)">OF</text>
</g>
<g font-size="2.5">
<text x="47.5" y="208.5" transform="rotate(90 47.5 208.5)">Tolerance unless:x.x±0.3</text>
<text x="50.5" y="208.8" transform="rotate(90 50.5 208.8)">+: Safety characteristic</text>
<text x="53.3" y="208.1" transform="rotate(90 53.3 208.1)">&lt;&gt;: Special characteristic</text>
<text x="177" y="214.4" transform="rotate(90 177 214.4)">A</text>
<text x="180.5" y="211.9" transform="rotate(90 180.5 211.9)">ISSUE</text>
<text x="180.4" y="225.6" transform="rotate(90 180.4 225.6)">MODIFY DESCRIPTION</text>
<text x="177" y="232.9" transform="rotate(90 177 232.9)">First issue</text>
<text x="47.4" y="237.3" transform="rotate(90 47.4 237.3)">Otherwise specified:x.xx±0.2</text>
<text x="50.4" y="237.3" transform="rotate(90 50.4 237.3)">(...): Reference dimension</text>
<text x="53.3" y="241.2" transform="rotate(90 53.3 241.2)">: Critical dimension</text>
<text x="176.7" y="258.4" transform="rotate(90 176.7 258.4)">13-06-23</text>
<text x="180.5" y="259.1" transform="rotate(90 180.5 259.1)">DATE</text>
</g>
<g font-size="2.4">
<text x="52.5" y="115.1" transform="rotate(90 52.5 115.1)">Interface Definition</text>
<text x="56.9" y="235.1" transform="rotate(90 56.9 235.1)">RSCG12864B01</text>
<text x="61" y="234.8" transform="rotate(90 61 234.8)">Module Speciality</text>
</g>
<g font-size="2">
<text x="24.8" y="38.8" transform="rotate(90 24.8 38.8)">Backlight Speciality</text>
<text x="28" y="38.5" transform="rotate(90 28 38.5)">Storage Temperature</text>
<text x="30.6" y="38.2" transform="rotate(90 30.6 38.2)">Operation Temperature</text>
<text x="33.4" y="38.4" transform="rotate(90 33.4 38.4)">LCD Driving Voltage</text>
<text x="36.2" y="38.7" transform="rotate(90 36.2 38.7)">Logic Voltage</text>
<text x="39" y="38.8" transform="rotate(90 39 38.8)">Max.Ratio and Bias Level</text>
<text x="41.9" y="38.7" transform="rotate(90 41.9 38.7)">Viewing Angle</text>
<text x="44.5" y="38.7" transform="rotate(90 44.5 38.7)">Display Resolution</text>
<text x="47.5" y="38.5" transform="rotate(90 47.5 38.5)">Display Type</text>
<text x="21.5" y="42.6" transform="rotate(90 21.5 42.6)">Remark</text>
<text x="24.5" y="63" transform="rotate(90 24.5 63)">SIDE(WHITE)</text>
<text x="28" y="63.4" transform="rotate(90 28 63.4)">-30°C TO 80°C</text>
<text x="30.6" y="63.5" transform="rotate(90 30.6 63.5)">-20°C TO 70°C</text>
<text x="33.4" y="63" transform="rotate(90 33.4 63)">TBD</text>
<text x="36.2" y="63.7" transform="rotate(90 36.2 63.7)">5.0V</text>
<text x="39" y="63.4" transform="rotate(90 39 63.4)">1/64DUTY , 1/9 BIAS</text>
<text x="41.9" y="64.4" transform="rotate(90 41.9 64.4)">6:00</text>
<text x="44.5" y="63.8" transform="rotate(90 44.5 63.8)">DOTS:128*64</text>
<text x="47.5" y="63.7" transform="rotate(90 47.5 63.7)">STN(YG)/TRANSFLECTIVE/POSITIVE</text>
<text x="22.4" y="230.6" transform="rotate(90 22.4 230.6)">mm</text>
<text x="22.3" y="245.6" transform="rotate(90 22.3 245.6)">1:1</text>
<text x="22.4" y="260.3" transform="rotate(90 22.4 260.3)">1</text>
<text x="22.4" y="266.4" transform="rotate(90 22.4 266.4)">1</text>
</g>
<g font-size="1.7">
<text x="32.5" y="122.5" transform="rotate(90 32.5 122.5)">A0</text>
<text x="35" y="122.5" transform="rotate(90 35 122.5)">A1</text>
<text x="37.5" y="122.5" transform="rotate(90 37.5 122.5)">BUSY</text>
<text x="40" y="122.5" transform="rotate(90 40 122.5)">SDA</text>
<text x="42.6" y="122.8" transform="rotate(90 42.6 122.8)">SCL</text>
<text x="45.1" y="122.8" transform="rotate(90 45.1 122.8)">RST</text>
<text x="47.5" y="122.6" transform="rotate(90 47.5 122.6)">VDD</text>
<text x="50.1" y="122.5" transform="rotate(90 50.1 122.5)">GND</text>
</g>
</svg>
